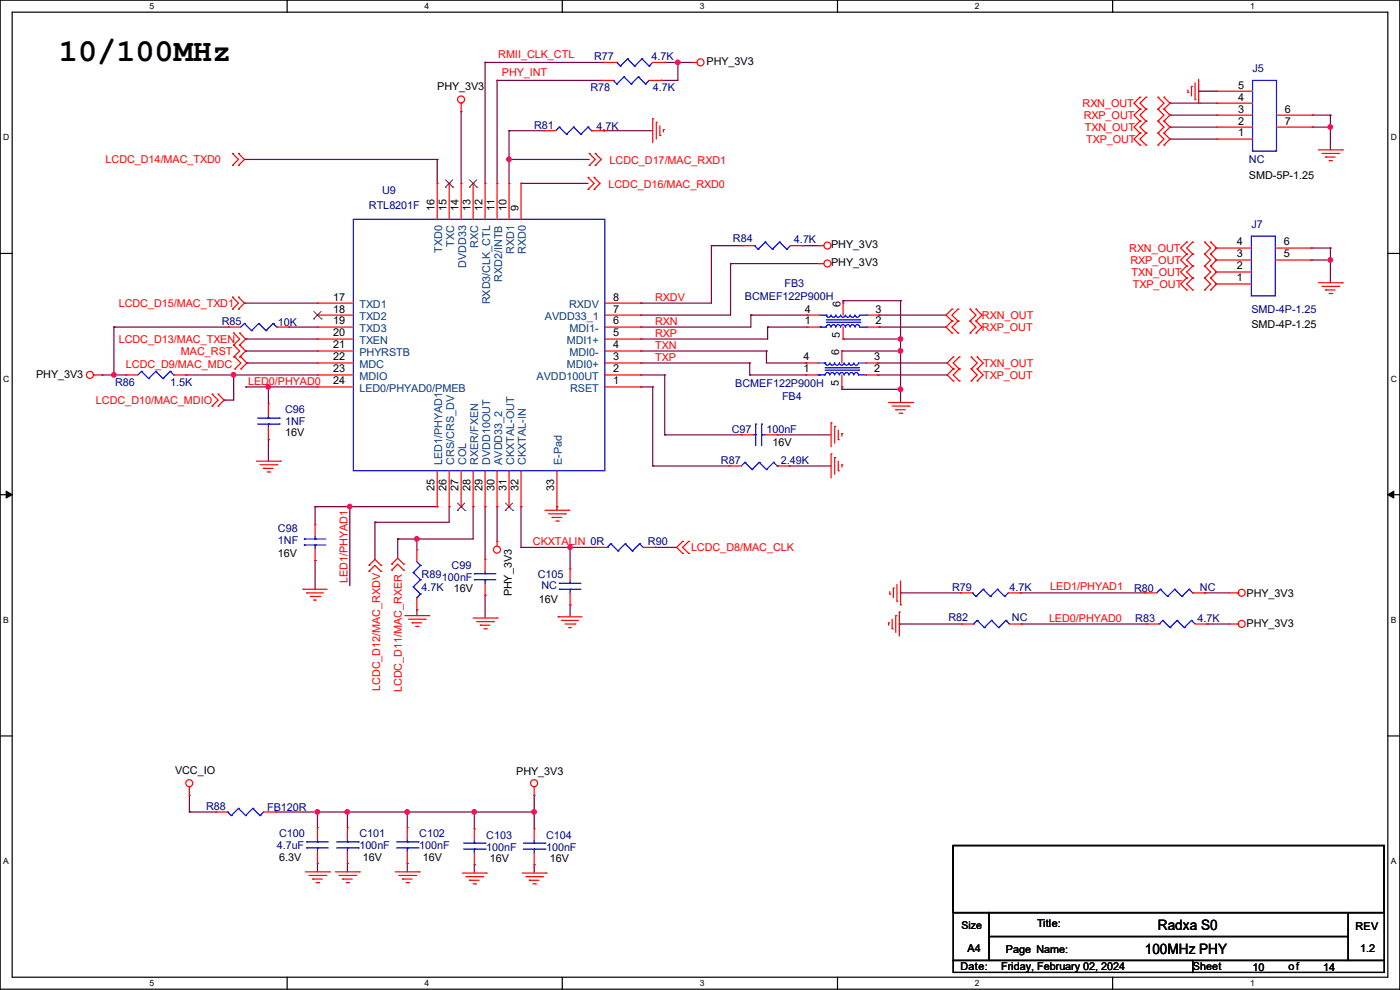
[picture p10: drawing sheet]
<svg xmlns="http://www.w3.org/2000/svg" width="297mm" height="210mm" viewBox="0 0 297 210" stroke-linecap="round" stroke-linejoin="round" font-family="sans-serif">
<path d="M0 0h297v209.8h-297zM2.6 2.6h291.8v204.7h-291.8z" fill="none" stroke="#000" stroke-width=".25"/>
<g fill="#fff">
<path d="M31.7 .3h1v2h-1z"/>
<path d="M31.7 207.6h1v1.9h-1z"/>
</g>
<path d="M60.9 0v2.6M60.9 207.3v2.5" fill="none" stroke="#000" stroke-width=".25"/>
<g fill="#fff">
<path d="M90.1 .3h1v2h-1z"/>
<path d="M90.1 207.6h1v1.9h-1z"/>
</g>
<path d="M119.3 0v2.6M119.3 207.3v2.5" fill="none" stroke="#000" stroke-width=".25"/>
<g fill="#fff">
<path d="M148.5 .3h.9v2h-.9z"/>
<path d="M148.5 207.6h.9v1.9h-.9z"/>
</g>
<path d="M177.7 0v2.6M177.7 207.3v2.5" fill="none" stroke="#000" stroke-width=".25"/>
<g fill="#fff">
<path d="M206.8 .3h1v2h-1z"/>
<path d="M206.8 207.6h1v1.9h-1z"/>
</g>
<path d="M236.1 0v2.6M236.1 207.3v2.5" fill="none" stroke="#000" stroke-width=".25"/>
<g fill="#fff">
<path d="M265.2 .3h1v2h-1z"/>
<path d="M265.2 207.6h1v1.9h-1z"/>
<path d="M.7 28.2h1.2v1.9h-1.2z"/>
<path d="M295.1 28.2h1.2v1.9h-1.2z"/>
<path d="M.7 79.3h1.2v2h-1.2z"/>
<path d="M295.1 79.3h1.2v2h-1.2z"/>
</g>
<path d="M0 53.8h2.6M294.4 53.8h2.6" fill="none" stroke="#000" stroke-width=".25"/>
<g fill="#fff">
<path d="M.7 130.5h1.2v2h-1.2z"/>
<path d="M295.1 130.5h1.1v2h-1.1z"/>
</g>
<path d="M0 104.9h2.6M294.4 104.9h2.6" fill="none" stroke="#000" stroke-width=".25"/>
<path d="M1.3 104.2l1.3 .7-1.3 .8zM294.4 104.9l1.3-.7v1.5z" fill="#000" stroke="#000" stroke-width=".21"/>
<g fill="#fff">
<path d="M.7 181.7h1.2v2h-1.2z"/>
<path d="M295.1 181.7h1.1v2h-1.1z"/>
</g>
<path d="M0 156.1h2.6M294.4 156.1h2.6M202.2 179.4h91.5v14.2h-91.5zM202.2 193.6h7.6v10.2h-7.6zM209.8 193.6h76.2v5.1h-76.2zM209.8 198.7h76.2v5.1h-76.2zM286 193.6h7.7v10.2h-7.7zM202.2 203.8h50.8v2.5h-50.8zM253 203.8h40.7v2.5h-40.7z" fill="none" stroke="#000" stroke-width=".25"/>
<g fill="none" stroke="#800040" stroke-width=".25">
<path d="M102.9 13.3h.1M102.9 13.3v25.6M102.9 13.3h25.4M105.5 17.1h.1M105.5 17.1h22.1M105.5 17.1v21.8M140.3 17.1h.1M141 13.3h.1M141 13.3h5.9M143.8 13.3h.1M143.8 13.3v3.8h-3.5M254.3 19.3h.1"/>
<path d="M254.3 19.3h3.8M51.9 33.8h.1M51.9 33.8h40.9M92.8 33.8h.1M92.8 33.8v5.1M97.8 23.7h.1M97.8 23.7v15.2M108 33.8h.1M108 27.7h.1M108 33.8h17M108 27.7v11.2M108 27.7h7.4"/>
<path d="M110.5 38.9h.1M110.5 38.9h14.3M128.1 27.7h.1M128.1 27.7h10.4M248.2 29.5h.1M248.2 27h.1M248.2 24.4h.1M248.2 21.9h.1M248.2 27h9.9M248.2 24.4h9.9M248.2 29.5h9.9M248.2 21.9h9.9"/>
<path d="M278.4 27h.1M278.4 24.4h.1M278.4 27h3.8M278.4 24.4h3.8M282.2 27h.1M282.2 24.4h.1M282.2 24.4v7.4M150.9 52.1h.1M150.9 52.1v12.2h-15M150.9 52.1h6.6M155 55.9h.1M155 55.9v10.9h-19.1"/>
<path d="M155 55.9h18.8M170.2 52.1h.1M170.2 52.1h3.6M257.9 57.7h.1M257.9 55.2h.1M257.9 52.6h.1M257.9 55.2h.2M257.9 52.6h.2M257.9 57.7h.2M278.2 55.2h.1M278.2 52.6h.1M278.2 55.2h4"/>
<path d="M278.2 52.6h4M282.2 55.2h.1M282.2 52.6h.1M282.2 52.6v7.4M21.6 79.5h.1M21.6 79.5h5.1M24.2 79.5h.1M24.2 69.4h.1M24.2 69.4h24.4M24.2 69.4v10.1M39.4 79.5h.1M39.4 79.5h28"/>
<path d="M49.6 79.5h.1M49.6 79.5v5.4h-2.1M51.9 64.3h.1M51.9 64.3h15.5M52.1 71.9h.1M52.1 74.5h.1M52.1 71.9h15.3M52.1 74.5h15.3M52.4 77h.1M52.4 77h15M61.3 69.4h.1M61.3 69.4h6.1"/>
<path d="M135.9 71.9h.1M135.9 69.4h.1M135.9 77h.1M135.9 74.5h.1M135.9 79.5h.1M135.9 66.8h.1M135.9 64.3h.1M135.9 79.5h5.1M135.9 77h23.1M135.9 74.5h26.7M141 79.5h.1M141 79.5v12.7"/>
<path d="M159 79.5h.1M159 77h.1M159 79.5h12M159 77v2.5M159.3 66.8h.1M159.3 66.8v2.6h-23.4M159.3 66.8h11.9M162.6 74.5h.1M162.6 74.5v2.5h8.4M162.9 69.4h.1M162.9 69.4v2.5h-27M162.9 69.4h8.3"/>
<path d="M171 77h.1M178.6 74.5h.1M178.6 74.5h12.5M178.9 63.8h.1M178.9 71.9h.1M178.9 71.9h12.2M178.9 63.8v.5M178.9 63.8h12.2M186.2 79.5h.1M186.2 77h.1M186.2 79.5h14.8M186.2 77h14.8"/>
<path d="M186.5 69.4h.1M186.5 66.8h.1M186.5 69.4h14.2M186.5 66.8h14.2M191.1 63.8h.1M191.1 71.9h.1M191.1 74.5h.1M191.1 63.8v21.6M257.9 60.2h.1M257.9 60.2h.2M47.5 84.9h.1M52.1 82.1h.1"/>
<path d="M52.1 82.1h15.3M56.9 82.1h.1M56.9 93.3h.1M56.9 82.1v3.5M56.9 93.3v4.5M135.9 82.1h.1M135.9 82.1h2.6M138.5 82.1h.1M138.5 98.8h.1M138.5 98.8h16.2M138.5 82.1v16.7M141 92.2h.1"/>
<path d="M141 92.2h16.3M164.9 92.2h.1M164.9 92.2h11.4M167.4 98.8h.1M167.4 98.8h8.9M178.6 82.6h.1M178.6 82.1h.1M178.6 82.6h12.5M178.6 82.1v.5M191.1 82.6h.1M66.8 118.9h.1M66.8 107.5h.1"/>
<path d="M66.8 107.5h26M66.8 107.5v3.8M66.8 118.9v6.1M74.2 107.5h.1M74.2 107.5v16.7M79.5 110.8h.1M79.5 110.8v7.9M84.4 114.3h.1M84.4 114.3v4.1M88.4 114.3h.1M88.4 114.3v2.3M92.8 107.5h.1"/>
<path d="M95.3 107.5h.1M95.3 107.5v3.3h-15.8M100.4 107.5h.1M100.4 107.5v6.8h-16M102.9 107.5h.1M102.9 107.5v11.2M105.5 107.5h.1M105.5 107.5v7.4M110.5 107.5h.1M110.5 116.1h.1M110.5 116.1h15.8M110.5 107.5v8.6"/>
<path d="M118.2 107.5h.1M118.2 107.5v.7M120.9 116.1h.1M120.9 116.1v4.6M139 116.1h.1M139 116.1h4.6M88.4 129.3h.1M88.4 129.3v1.3M102.9 126.3h.1M102.9 126.3v4.8M120.9 128.3h.1M120.9 128.3v2.6"/>
<path d="M190.8 132.4h.1M190.8 132.4h13.2M191.1 125.8h.1M191.1 125.8h12.7M216.5 125.8h.1M216.5 125.8h26.4M216.7 132.4h.1M216.7 132.4h26.7M255.6 125.8h.1M255.6 125.8h5.3M256.1 132.4h.1M256.1 132.4h4.8"/>
<path d="M40.2 168.7h.1M40.2 172.3h.1M40.2 172.3h5.6M40.2 168.7v3.6M58.5 172.3h.1M58.5 172.3h54.8M67.4 172.3h.1M67.4 172.3v3.3M73.7 172.3h.1M73.7 172.3v3.3M86.4 172.3h.1M86.4 172.3v3.3"/>
<path d="M100.6 172.3h.1M100.6 172.3v3.5M113.3 168.7h.1M113.3 172.3h.1M113.3 168.7v7.1M67.4 183.2h.1M67.4 183.2v1.8M73.7 183.2h.1M73.7 183.2v1.8M86.4 183.2h.1M86.4 183.2v1.8M100.6 183.4h.1"/>
<path d="M100.6 183.4v1.8M113.3 183.4h.1M113.3 183.4v1.8"/>
</g>
<g fill="#f0f" stroke="#f0f" stroke-width=".25">
<circle cx="113.3" cy="172.2" r=".49"/>
<circle cx="108" cy="33.8" r=".49"/>
<circle cx="49.6" cy="79.5" r=".49"/>
<circle cx="74.2" cy="107.5" r=".49"/>
<circle cx="24.2" cy="79.5" r=".49"/>
<circle cx="86.4" cy="172.2" r=".49"/>
<circle cx="73.7" cy="172.2" r=".49"/>
<circle cx="120.9" cy="116.1" r=".49"/>
<circle cx="143.8" cy="13.2" r=".49"/>
<circle cx="88.4" cy="114.3" r=".49"/>
<circle cx="56.9" cy="82.1" r=".49"/>
<circle cx="100.6" cy="172.2" r=".49"/>
<circle cx="282.2" cy="26.9" r=".49"/>
<circle cx="191" cy="71.9" r=".49"/>
<circle cx="191" cy="82.6" r=".49"/>
<circle cx="191" cy="74.4" r=".49"/>
<circle cx="67.3" cy="172.2" r=".49"/>
<circle cx="282.2" cy="55.1" r=".49"/>
</g>
<g fill="none" stroke="#f00" stroke-width=".25">
<path d="M127.6 17.1h.1M127.6 17.1h2.5M128.3 13.3h.1M128.3 13.3h2.6M137.7 17.1h2.6M138.5 13.3h2.5M140.3 17.1h.1M141 13.3h.1M146.9 13.3h.1M146.9 13.3h1M252 19.6h.1M252 19.1v.5"/>
<path d="M252.8 18.3h.1M252.8 18.3v2.1M253.5 17.6v3.5M254.3 16.8v5.1M258.1 19.3h.1M258.1 19.3h7.6M49.3 35.1h.1M49.3 32.6h.1M49.3 32.6l1.3 1.2-1.3 1.3M50.6 32.6h.1M50.6 35.1h.1M50.6 32.6l1.3 1.2-1.3 1.3"/>
<path d="M92.8 38.9h.1M92.8 38.9v7.6M95.3 38.9h.1M95.3 38.9v7.6M97.8 21.9h.1M97.8 38.9h.1M97.8 21.9v1.8M97.8 38.9v7.6M100.4 38.9h.1M100.4 38.9v7.6M102.9 38.9h.1M102.9 38.9v7.6"/>
<path d="M105.5 38.9h.1M105.5 38.9v7.6M108 38.9h.1M108 38.9v7.6M110.5 38.9h.1M110.5 38.9v7.6M115.4 27.7h.1M115.4 27.7h2.5M124.8 37.6h.1M124.8 37.6l1.2 1.3-1.2 1.3M125 32.6h.1M125 35.1h.1"/>
<path d="M125 32.6l1.3 1.2-1.3 1.3M125.5 27.7h2.6M126 37.6h.1M126 37.6l1.3 1.3-1.3 1.3M126.3 32.6h.1M126.3 35.1h.1M126.3 32.6l1.3 1.2-1.3 1.3M128.1 27.7h.1M138.5 25.2h.1M138.5 25.2v5.1M139.2 26h.1M139.2 26v3.5"/>
<path d="M140 28.7h.1M140 26.7v2M140.8 27.5h.1M140.8 27.5v.5M241.9 20.6h.1M241.9 23.2h.1M241.9 25.7h.1M241.9 28.2h.1M241.9 30.8h.1M241.9 28.2l-1.3 1.3 1.3 1.3M241.9 20.6l-1.3 1.3 1.3 1.3M241.9 23.2l-1.3 1.2 1.3 1.3"/>
<path d="M241.9 25.7l-1.3 1.3 1.3 1.2M243.1 20.6h.1M243.1 23.2h.1M243.1 25.7h.1M243.1 28.2h.1M243.1 30.8h.1M243.1 25.7l-1.2 1.3 1.2 1.2M243.1 28.2l-1.2 1.3 1.2 1.3M243.1 20.6l-1.2 1.3 1.2 1.3M243.1 23.2l-1.2 1.2 1.2 1.3M245.7 20.6h.1M245.7 23.2h.1"/>
<path d="M245.7 25.7h.1M245.7 28.2h.1M245.7 30.8h.1M245.7 20.6l1.2 1.3-1.2 1.3M245.7 25.7l1.2 1.3-1.2 1.2M245.7 23.2l1.2 1.2-1.2 1.3M245.7 28.2l1.2 1.3-1.2 1.3M246.9 23.2h.1M246.9 20.6h.1M246.9 25.7h.1M246.9 28.2h.1M246.9 30.8h.1"/>
<path d="M246.9 25.7l1.3 1.3-1.3 1.2M246.9 20.6l1.3 1.3-1.3 1.3M246.9 28.2l1.3 1.3-1.3 1.3M246.9 23.2l1.3 1.2-1.3 1.3M253.5 21.1h.1M254.3 21.9h.1M258.1 29.5h.1M258.1 27h.1M258.1 24.4h.1M258.1 21.9h.1M258.1 29.5h7.6M258.1 27h7.6"/>
<path d="M258.1 24.4h7.6M258.1 21.9h7.6M270.8 27h7.6M270.8 24.4h7.6M278.4 24.4h.1M278.4 27h.1M279.7 31.8h5.1M280.5 32.6h3.5M281.2 33.3h.1M281.2 33.3h2.1M282 34.1h.5M282.5 34.1h.1"/>
<path d="M284 32.6h.1M284.8 31.8h.1M124.8 40.2h.1M126 40.2h.1M157.5 52.1h.1M157.5 52.1h2.6M167.7 52.1h2.5M170.2 52.1h.1M173.8 55.9h.1M173.8 52.1h.1M173.8 55.9h1M173.8 52.1h1"/>
<path d="M251.8 51.4h.1M251.8 53.9h.1M251.8 56.4h.1M251.8 59h.1M251.8 59l-1.3 1.2 1.3 1.3M251.8 51.4l-1.3 1.2 1.3 1.3M251.8 53.9l-1.3 1.3 1.3 1.2M251.8 56.4l-1.3 1.3 1.3 1.3M253 51.4h.1M253 53.9h.1M253 56.4h.1M253 59h.1"/>
<path d="M253 56.4l-1.2 1.3 1.2 1.3M253 51.4l-1.2 1.2 1.2 1.3M253 59l-1.2 1.2 1.2 1.3M253 53.9l-1.2 1.3 1.2 1.2M255.6 51.4h.1M255.6 53.9h.1M255.6 56.4h.1M255.6 59h.1M255.6 51.4l1.2 1.2-1.2 1.3M255.6 56.4l1.2 1.3-1.2 1.3M255.6 53.9l1.2 1.3-1.2 1.2M255.6 59l1.2 1.2-1.2 1.3"/>
<path d="M256.8 53.9h.1M256.8 51.4h.1M256.8 56.4h.1M256.8 59h.1M256.8 51.4l1.3 1.2-1.3 1.3M256.8 59l1.3 1.2-1.3 1.3M256.8 53.9l1.3 1.3-1.3 1.2M256.8 56.4l1.3 1.3-1.3 1.3M257.9 57.7h.1M257.9 55.2h.1M257.9 52.6h.1M257.9 57.7h7.6"/>
<path d="M257.9 55.2h7.6M257.9 52.6h7.6M270.6 55.2h7.6M270.6 52.6h7.6M278.2 52.6h.1M278.2 55.2h.1M279.7 60h5.1M284.8 60h.1M19.9 79.5h.1M19.9 79.5h1.7M26.7 79.5h.1M26.7 79.5h2.6"/>
<path d="M36.9 79.5h2.5M39.4 79.5h.1M48.6 69.4h.1M48.6 69.4h2.5M49.3 65.6h.1M49.3 63h.1M49.3 63l1.3 1.3-1.3 1.3M49.6 75.7h.1M49.6 73.2h.1M49.6 70.7h.1M49.6 73.2l1.2 1.3-1.2 1.2M49.6 70.7l1.2 1.2-1.2 1.3"/>
<path d="M49.8 78.3h.1M49.8 75.7h.1M49.8 75.7l1.3 1.3-1.3 1.3M50.6 63h.1M50.6 65.6h.1M50.6 63l1.3 1.3-1.3 1.3M50.8 73.2h.1M50.8 75.7h.1M50.8 70.7h.1M50.8 73.2l1.3 1.3-1.3 1.2M50.8 70.7l1.3 1.2-1.3 1.3M51.1 75.7h.1"/>
<path d="M51.1 78.3h.1M51.1 75.7l1.3 1.3-1.3 1.3M58.7 69.4h2.6M61.3 69.4h.1M67.4 64.3h.1M67.4 66.8h.1M67.4 69.4h.1M67.4 71.9h.1M67.4 74.5h.1M67.4 77h.1M67.4 79.5h.1M67.4 79.5h7.6"/>
<path d="M67.4 66.8h7.6M67.4 69.4h7.6M67.4 77h7.6M67.4 74.5h7.6M67.4 71.9h7.6M67.4 64.3h7.6M128.3 79.5h7.6M128.3 66.8h7.6M128.3 69.4h7.6M128.3 77h7.6M128.3 74.5h7.6M128.3 71.9h7.6"/>
<path d="M128.3 64.3h7.6M135.9 79.5h.1M135.9 77h.1M135.9 74.5h.1M135.9 71.9h.1M135.9 69.4h.1M135.9 66.8h.1M135.9 64.3h.1M171 77h.1M171 79.5h.1M171 79.5h2.5M171 77h2.5"/>
<path d="M171.2 66.8h.1M171.2 69.4h.1M171.2 66.8h2.6M171.2 69.4h2.6M178.6 74.5h.1M178.6 74.5v2.5M178.6 79.5v2.6M178.9 71.9h.1M178.9 64.3h.1M178.9 64.3v2.5M178.9 69.4v2.5M183.7 79.5h2.5"/>
<path d="M183.7 77h2.5M183.9 66.8h2.6M183.9 69.4h2.6M186.2 77h.1M186.2 79.5h.1M186.5 66.8h.1M186.5 69.4h.1M202 68.1h.1M202 65.6h.1M202 70.7h.1M202 65.6l-1.3 1.2 1.3 1.3M202 68.1l-1.3 1.3 1.3 1.3"/>
<path d="M202.2 78.3h.1M202.2 75.7h.1M202.2 75.7l-1.2 1.3 1.2 1.3M202.2 78.3l-1.2 1.2 1.2 1.3M203.2 65.6h.1M203.2 68.1h.1M203.2 70.7h.1M203.2 65.6l-1.2 1.2 1.2 1.3M203.2 68.1l-1.2 1.3 1.2 1.3M203.5 75.7h.1M203.5 78.3h.1M203.5 75.7l-1.3 1.3 1.3 1.3"/>
<path d="M203.5 78.3l-1.3 1.2 1.3 1.3M205.8 65.6h.1M205.8 68.1h.1M205.8 70.7h.1M205.8 65.6l1.3 1.2-1.3 1.3M205.8 68.1l1.3 1.3-1.3 1.3M206 75.7h.1M206 78.3h.1M206 75.7l1.3 1.3-1.3 1.3M206 78.3l1.3 1.2-1.3 1.3M207.1 65.6h.1M207.1 68.1h.1"/>
<path d="M207.1 70.7h.1M207.1 65.6l1.2 1.2-1.2 1.3M207.1 68.1l1.2 1.3-1.2 1.3M207.3 75.7h.1M207.3 78.3h.1M207.3 75.7l1.3 1.3-1.3 1.3M207.3 78.3l1.3 1.2-1.3 1.3M251.8 61.5h.1M253 61.5h.1M255.6 61.5h.1M256.8 61.5h.1M257.9 60.2h.1"/>
<path d="M257.9 60.2h7.6M280.5 60.7h3.5M281.2 61.5h.1M281.2 61.5h2.1M282 62.3h.5M282.5 62.3h.1M284 60.7h.1M45 86.1h.1M45 83.6h.1M45 83.6l1.3 1.3-1.3 1.2M46.3 83.6h.1M46.3 86.1h.1"/>
<path d="M46.3 83.6l1.2 1.3-1.2 1.2M54.4 97.8h5.1M55.2 98.6h3.5M55.9 99.4h.1M55.9 99.4h2.1M56.9 85.6h.1M56.9 93.3h.1M56.9 85.6v2.6M56.9 90.7v2.6M58.7 98.6h.1M59.5 97.8h.1M67.4 82.1h.1"/>
<path d="M67.4 82.1h7.6M92.8 99.9v7.6M95.3 99.9v7.6M97.8 99.9v7.6M100.4 99.9v7.6M102.9 99.9v7.6M105.5 99.9v7.6M108 99.9v7.6M110.5 99.9v7.6M118.2 99.9v7.6M128.3 82.1h7.6M135.9 82.1h.1"/>
<path d="M154.7 98.8h.1M154.7 98.8h2.6M157.3 92.2h.1M157.3 92.2h2.5M162.3 92.2h2.6M164.9 92.2h.1M164.9 98.8h2.5M167.4 98.8h.1M176.3 96.3h.1M176.3 89.7h.1M176.3 89.7v5.1M176.3 96.3v5.1"/>
<path d="M177.1 97.1h.1M177.1 90.5h.1M177.1 90.5v3.5M177.1 97.1v3.5M177.8 99.9h.1M177.8 93.3h.1M177.8 91.2v2.1M177.8 97.8v2.1M178.6 98.6h.1M178.6 92h.1M178.6 82.1h.1M178.6 92v.5"/>
<path d="M178.6 98.6v.5M188.5 85.4h5.1M189.3 86.1h3.5M190 86.9h.1M190 86.9h2.1M190.8 87.7h.5M191.3 87.7h.1M192.8 86.1h.1M193.6 85.4h.1M202.2 80.8h.1M203.5 80.8h.1M206 80.8h.1"/>
<path d="M207.3 80.8h.1M56.7 100.1h.5M57.2 100.1h.1M66.8 111.3h.1M66.8 118.9h.1M66.8 111.3v2.5M66.8 116.4v2.5M78.3 119.9h.1M78.3 119.9l1.2-1.2 1.3 1.2M80.8 119.9h.1M83.1 119.7h.1M83.1 119.7l1.3-1.3 1.2 1.3"/>
<path d="M85.6 119.7h.1M88.4 116.6h.1M88.4 116.6v2.6M92.8 107.5h.1M95.3 107.5h.1M97.8 107.5h.1M100.4 107.5h.1M102.9 107.5h.1M102.9 118.7h.1M102.9 118.7v2.5M105.5 114.9h.1M105.5 107.5h.1"/>
<path d="M105.5 114.9v1M108 107.5h.1M110.5 107.5h.1M115.6 108.2h5.1M116.4 109h3.5M117.1 109.8h.1M117.1 109.8h2.1M117.9 110.5h.5M118.2 107.5h.1M118.4 110.5h.1M119.9 109h.1M120.7 108.2h.1"/>
<path d="M126.3 116.1h.1M126.3 116.1h2.5M136.4 116.1h2.6M139 116.1h.1M144.8 114.9h.1M144.8 117.4h.1M144.8 114.9l-1.2 1.2 1.2 1.3M146.1 117.4h.1M146.1 114.9h.1M146.1 114.9l-1.3 1.2 1.3 1.3M64.3 125h.1M64.3 125h5.1"/>
<path d="M65.1 125.8h.1M65.1 125.8h3.5M65.8 126.5h2.1M66.6 127.3h.1M66.6 127.3h.5M67.9 126.5h.1M78.3 121.2h.1M78.3 121.2l1.2-1.3 1.3 1.3M80.8 121.2h.1M83.1 120.9h.1M83.1 120.9l1.3-1.2 1.2 1.2M85.6 120.9h.1"/>
<path d="M85.9 130.6h5.1M86.7 131.4h3.5M87.4 132.1h.1M87.4 132.1h2.1M88.2 132.9h.5M88.4 129.3h.1M88.4 126.8v2.5M88.7 132.9h.1M90.2 131.4h.1M91 130.6h.1M100.4 131.1h5.1M101.1 131.9h3.6"/>
<path d="M101.9 132.6h.1M101.9 132.6h2M102.7 133.4h.5M102.9 126.3h.1M102.9 123.7v2.6M103.2 133.4h.1M104.7 131.9h.1M105.5 131.1h.1M118.4 130.9h.1M118.4 130.9h5.1M119.2 131.6h.1M119.2 131.6h3.5"/>
<path d="M119.9 132.4h2.1M120.7 133.1h.1M120.7 133.1h.5M120.9 120.7h.1M120.9 128.3h.1M120.9 120.7v2.5M120.9 125.8v2.5M122 132.4h.1M188.5 132.1h.1M188.5 132.1v.5M188.8 126h.1M188.8 125.5v.5"/>
<path d="M189.3 133.4h.1M189.3 131.4v2M189.5 124.8h.1M189.5 124.8v2M190 130.6h.1M190 130.6v3.6M190.3 127.6h.1M190.3 124v3.6M190.8 129.8h.1M190.8 129.8v5.1M191.1 128.3h.1M191.1 123.2v5.1"/>
<path d="M203.8 125.8h.1M203.8 125.8h2.5M204 132.4h.1M204 132.4h2.5M213.9 125.8h2.6M214.2 132.4h2.5M216.5 125.8h.1M216.7 132.4h.1M242.9 125.8h.1M242.9 125.8h2.5M243.4 132.4h.1M243.4 132.4h2.5"/>
<path d="M253 125.8h2.6M253.5 132.4h2.6M255.6 125.8h.1M256.1 132.4h.1M260.9 125.8h1.8M260.9 132.4h1.8M262.7 125.8h.1M262.7 132.4h.1M40.2 166.9h.1M40.2 166.9v1.8M45.8 172.3h.1M45.8 172.3h2.5"/>
<path d="M55.9 172.3h2.6M58.5 172.3h.1M67.4 175.6h.1M67.4 175.6v2.5M73.7 175.6h.1M73.7 175.6v2.5M86.4 175.6h.1M86.4 175.6v2.5M100.6 175.8h.1M100.6 175.8v2.6M113.3 166.9h.1M113.3 175.8h.1"/>
<path d="M113.3 166.9v1.8M113.3 175.8v2.6M64.8 185h5.1M65.6 185.7h3.5M66.3 186.5h.1M66.3 186.5h2.1M67.1 187.2h.5M67.4 183.2h.1M67.4 180.6v2.6M67.6 187.2h.1M69.1 185.7h.1M69.9 185h.1"/>
<path d="M71.2 185h5M71.9 185.7h3.6M72.7 186.5h.1M72.7 186.5h2M73.4 187.2h.6M73.7 183.2h.1M73.7 180.6v2.6M74 187.2h.1M75.5 185.7h.1M76.2 185h.1M83.9 185h5M84.6 185.7h3.6"/>
<path d="M85.4 186.5h.1M85.4 186.5h2M86.1 187.2h.6M86.4 183.2h.1M86.4 180.6v2.6M86.7 187.2h.1M88.2 185.7h.1M88.9 185h.1M98.1 185.2h5.1M98.8 186h3.6M99.6 186.7h.1M99.6 186.7h2"/>
<path d="M100.4 187.5h.5M100.6 183.4h.1M100.6 180.9v2.5M100.9 187.5h.1M102.4 186h.1M103.2 185.2h.1M110.8 185.2h5.1M111.5 186h3.6M112.3 186.7h.1M112.3 186.7h2M113.1 187.5h.5M113.3 183.4h.1"/>
<path d="M113.3 180.9v2.5M113.6 187.5h.1M115.1 186h.1M115.9 185.2h.1"/>
<circle cx="148.6" cy="13.2" r=".74"/>
<circle cx="97.8" cy="21.1" r=".74"/>
<circle cx="175.5" cy="55.9" r=".74"/>
<circle cx="175.5" cy="52.1" r=".74"/>
<circle cx="19.1" cy="79.5" r=".74"/>
<circle cx="105.4" cy="116.6" r=".74"/>
<circle cx="263.4" cy="125.8" r=".74"/>
<circle cx="263.4" cy="132.4" r=".74"/>
<circle cx="40.2" cy="166.1" r=".74"/>
<circle cx="113.3" cy="166.1" r=".74"/>
</g>
<g fill="none" stroke="#00f" stroke-width=".25">
<path d="M130.1 17.1h.1M130.1 17.1l.8 .7M130.9 13.3h.1M130.9 17.8h.1M130.9 13.3l.7 .7M131.6 14h.1M132.4 16.3h.1M132.4 16.3l-1.5 1.5M132.4 16.3l1.5 1.5M133.1 12.5h.1M133.1 12.5l1.6 1.5M133.1 12.5l-1.5 1.5"/>
<path d="M133.9 17.8h.1M134.7 14h.1M135.4 16.3h.1M135.4 16.3l-1.5 1.5M135.4 16.3l1.5 1.5M136.2 12.5h.1M136.2 12.5l1.5 1.5M136.2 12.5l-1.5 1.5M136.9 17.8h.1M137.7 14h.1M137.7 17.1l-.8 .7M138.5 13.3l-.8 .7"/>
<path d="M265.7 17.1h5.1v14.9h-5.1zM118.7 27h.1M118.7 27l-.8 .7M118.7 27l1.5 1.5M120.2 28.5h.1M121.7 27h.1M121.7 27l-1.5 1.5M121.7 27l1.5 1.5M123.2 28.5h.1M124.8 27h.1M124.8 27l-1.6 1.5M124.8 27l.7 .7"/>
<path d="M125.5 27.7h.1M75 46.5h53.3v53.4h-53.3zM160.1 52.1h.1M160.1 52.1l.7 .8M160.8 52.9h.1M162.3 51.4h.1M162.3 51.4l1.6 1.5M162.3 51.4l-1.5 1.5M163.9 52.9h.1M165.4 51.4h.1M165.4 51.4l1.5 1.5M165.4 51.4l-1.5 1.5"/>
<path d="M166.9 52.9h.1M167.7 52.1l-.8 .8M265.5 50.1h5.1v12.7h-5.1zM30 78.8h.1M30 78.8l-.7 .7M30 78.8l1.5 1.5M33.1 78.8h.1M33.1 78.8l-1.6 1.5M33.1 78.8l1.5 1.5M36.1 78.8h.1M36.1 78.8l-1.5 1.5M36.1 78.8l.8 .7"/>
<path d="M36.9 79.5h.1M51.9 68.6h.1M51.9 68.6l-.8 .8M51.9 68.6l1.5 1.5M53.4 70.1h.1M54.9 68.6h.1M54.9 68.6l-1.5 1.5M54.9 68.6l1.5 1.5M56.4 70.1h.1M58 68.6h.1M58 68.6l-1.6 1.5M58 68.6l.7 .8"/>
<path d="M58.7 69.4h.1M173.5 77h1.5M173.8 79.5h.1M173.8 66.8h1.5M174 69.4h.1M175 77h.1M175 78h7.2M175 78.5h7.2M175.3 66.8h.1M175.3 67.9h7.1M175.3 68.4h7.1M176 77a.49 .49 0 0 1-.5 .5 .49 .49 0 0 1-.5-.5"/>
<path d="M176 79.5a.49 .49 0 0 0-.5-.5 .49 .49 0 0 0-.5 .5h-1.5M177 77a.49 .49 0 0 1-.4 .5 .49 .49 0 0 1-.5-.5M177 79.5a.49 .49 0 0 0-.5-.5 .49 .49 0 0 0-.4 .5M177.3 69.4a.51 .51 0 0 0-.5-.5 .51 .51 0 0 0-.5 .5 .49 .49 0 0 0-.5-.5 .49 .49 0 0 0-.5 .5h-1.5M177.3 66.8a.51 .51 0 0 1-.5 .5 .51 .51 0 0 1-.5-.5 .49 .49 0 0 1-.5 .5 .49 .49 0 0 1-.5-.5M178.1 77a.49 .49 0 0 1-.5 .5 .49 .49 0 0 1-.5-.5M178.1 79.5a.49 .49 0 0 0-.5-.5 .49 .49 0 0 0-.5 .5M178.3 66.8a.49 .49 0 0 1-.5 .5 .49 .49 0 0 1-.5-.5M178.3 69.4a.49 .49 0 0 0-.5-.5 .49 .49 0 0 0-.5 .5M179.1 79.5a.49 .49 0 0 0-.5-.5 .49 .49 0 0 0-.5 .5M179.1 77a.49 .49 0 0 1-.5 .5 .49 .49 0 0 1-.5-.5M179.3 66.8a.49 .49 0 0 1-.5 .5 .49 .49 0 0 1-.4-.5"/>
<path d="M179.3 69.4a.49 .49 0 0 0-.5-.5 .49 .49 0 0 0-.4 .5M180.1 77a.49 .49 0 0 1-.5 .5 .49 .49 0 0 1-.5-.5M180.1 79.5a.49 .49 0 0 0-.5-.5 .49 .49 0 0 0-.5 .5M180.3 66.8a.49 .49 0 0 1-.4 .5 .49 .49 0 0 1-.5-.5M180.3 69.4a.49 .49 0 0 0-.4-.5 .49 .49 0 0 0-.5 .5M181.4 66.8a.49 .49 0 0 1-.5 .5 .49 .49 0 0 1-.5-.5M181.4 69.4a.49 .49 0 0 0-.5-.5 .49 .49 0 0 0-.5 .5M181.4 66.8a.49 .49 0 0 0 .5 .5 .49 .49 0 0 0 .5-.5h1.5M182.1 79.5a.51 .51 0 0 0-.5-.5 .51 .51 0 0 0-.5 .5 .49 .49 0 0 0-.5-.5 .49 .49 0 0 0-.5 .5M182.1 77a.51 .51 0 0 1-.5 .5 .51 .51 0 0 1-.5-.5 .49 .49 0 0 1-.5 .5 .49 .49 0 0 1-.5-.5M182.2 78h.1M182.2 78.5h.1"/>
<path d="M182.2 77h1.5M182.2 79.5h1.5M182.4 67.9h.1M182.4 68.4h.1M183.7 77h.1M183.7 79.5h.1M183.9 69.4h-1.5a.49 .49 0 0 0-.5-.5 .49 .49 0 0 0-.5 .5M183.9 66.8h.1M183.9 69.4h.1M31.5 80.3h.1M34.6 80.3h.1M54.7 90h4.5"/>
<path d="M54.7 88.7h4.5M56.9 88.7h.1M56.9 90h.1M56.9 88.2v.5M56.9 90v.7M59.2 90h.1M59.2 88.7h.1M158 98.1h.1M158 98.1l-.7 .7M158 98.1l1.6 1.5M159.6 99.6h.1M159.8 92.2h.5"/>
<path d="M160.3 92.2h.1M160.3 90h.1M160.3 90v4.5M161.1 98.1h.1M161.1 98.1l-1.5 1.5M161.1 98.1l1.5 1.5M161.6 90h.1M161.6 92.2h.1M161.6 92.2h.7M161.6 90v4.5M162.6 99.6h.1M164.1 98.1h.1"/>
<path d="M164.1 98.1l-1.5 1.5M164.1 98.1l.8 .7M164.9 98.8h.1M64.6 115.6h.1M64.6 114.3h.1M64.6 115.6h4.5M64.6 114.3h4.5M66.8 114.3h.1M66.8 115.6h.1M66.8 113.8v.5M66.8 115.6v.8M88.4 119.2l.8 .7"/>
<path d="M89.2 119.9h.1M89.2 119.9l-1.5 1.6M128.8 116.1h.1M129.6 115.4h.1M129.6 115.4l1.5 1.5M129.6 115.4l-.8 .7M131.1 116.9h.1M132.6 115.4h.1M132.6 115.4l1.6 1.5M132.6 115.4l-1.5 1.5M134.2 116.9h.1M135.7 115.4h.1"/>
<path d="M135.7 115.4l.7 .7M135.7 115.4l-1.5 1.5M87.7 121.5h.1M87.7 124.5h.1M87.7 121.5l1.5 1.5M87.7 124.5l1.5 1.5M88.4 126.8h.1M89.2 123h.1M89.2 126h.1M89.2 123l-1.5 1.5M89.2 126l-.8 .8M100.6 123h.1"/>
<path d="M100.6 121.7h.1M100.6 123h4.6M100.6 121.7h4.6M102.9 121.7h.1M102.9 123h.1M102.9 121.2v.5M102.9 123v.7M118.7 125h.1M118.7 123.7h.1M118.7 125h4.5M118.7 123.7h4.5M120.9 123.7h.1"/>
<path d="M120.9 125h.1M120.9 123.2v.5M120.9 125v.8M206.3 125.8h.1M206.3 125.8l.8 .7M206.5 132.4h.1M207.1 126.5h.1M207.3 131.6h.1M207.3 131.6l1.5 1.5M207.3 131.6l-.8 .8M208.6 125h.1M208.6 125l1.5 1.5"/>
<path d="M208.6 125l-1.5 1.5M208.8 133.1h.1M210.1 126.5h.1M210.4 131.6h.1M210.4 131.6l1.5 1.5M210.4 131.6l-1.6 1.5M211.6 125h.1M211.6 125l1.5 1.5M211.6 125l-1.5 1.5M211.9 133.1h.1M213.1 126.5h.1M213.4 131.6h.1"/>
<path d="M213.4 131.6l.8 .8M213.4 131.6l-1.5 1.5M213.9 125.8l-.8 .7M245.9 132.4h.1M246.2 125h.1M246.2 125l-.8 .8M246.2 125l1.5 1.5M246.7 131.6h.1M246.7 131.6l1.5 1.5M246.7 131.6l-.8 .8M247.7 126.5h.1M248.2 133.1h.1"/>
<path d="M249.2 125h.1M249.2 125l-1.5 1.5M249.2 125l1.5 1.5M249.7 131.6h.1M249.7 131.6l1.5 1.5M249.7 131.6l-1.5 1.5M250.7 126.5h.1M251.2 133.1h.1M252.3 125h.1M252.3 125l-1.6 1.5M252.3 125l.7 .8M252.8 131.6h.1"/>
<path d="M252.8 131.6l.7 .8M252.8 131.6l-1.6 1.5M253 125.8h.1M48.3 172.3h.1M48.3 172.3l.8 .7M49.1 173h.1M50.6 171.5h.1M50.6 171.5l1.5 1.5M50.6 171.5l-1.5 1.5M52.1 173h.1M53.6 171.5h.1M53.6 171.5l1.6 1.5"/>
<path d="M53.6 171.5l-1.5 1.5M55.2 173h.1M55.9 172.3l-.7 .7M65.1 179.9h.1M65.1 178.6h.1M65.1 179.9h4.5M65.1 178.6h4.5M67.4 178.6h.1M67.4 179.9h.1M67.4 178.1v.5M67.4 179.9v.7M71.4 179.9h4.6"/>
<path d="M71.4 178.6h4.6M73.7 178.6h.1M73.7 179.9h.1M73.7 178.1v.5M73.7 179.9v.7M76 179.9h.1M76 178.6h.1M84.1 179.9h4.6M84.1 178.6h4.6M86.4 178.6h.1M86.4 179.9h.1M86.4 178.1v.5"/>
<path d="M86.4 179.9v.7M88.7 179.9h.1M88.7 178.6h.1M98.3 178.9h4.6M100.6 178.9h.1M100.6 178.4v.5M102.9 178.9h.1M111 178.9h4.6M113.3 178.9h.1M113.3 178.4v.5M115.6 178.9h.1M98.3 180.1h4.6"/>
<path d="M100.6 180.1h.1M100.6 180.1v.8M102.9 180.1h.1M111 180.1h4.6M113.3 180.1h.1M113.3 180.1v.8M115.6 180.1h.1"/>
</g>
<g fill="none" stroke="#804000" stroke-width=".21">
<path d="M94.5 39.7h.1M94.5 38.1l1.6 1.6M96.1 38.1l-1.6 1.6M96.1 39.7h.1M99.6 39.7h.1M99.6 38.1l1.6 1.6M101.1 38.1l-1.5 1.6M101.2 39.7h.1M66.5 67.6h.1M66.6 66.1l1.6 1.5M68.1 66.1l-1.6 1.5M68.2 67.6h.1"/>
<path d="M97 108.3h.1M97.1 106.7l1.5 1.6M98.6 106.7l-1.6 1.6M98.6 108.3h.1M107.2 108.3h.1M107.2 106.7l1.6 1.6M108.8 106.7l-1.6 1.6M108.8 108.3h.1"/>
</g>
<text font-size="6.8" x="12.5" y="13">10/100MHz</text>
<g font-size="3">
<text x="245.7" y="197.4">Radxa S0</text>
<text x="242.9" y="202.4">100MHz PHY</text>
</g>
<g font-size="2.3" fill="#f00">
<text x="105.7" y="12.3">RMII_CLK_CTL</text>
<text x="106.5" y="16.1">PHY_INT</text>
<text x="229.7" y="22.7">RXN_OUT</text>
<text x="229.9" y="25.2">RXP_OUT</text>
<text x="230.2" y="27.8">TXN_OUT</text>
<text x="22.4" y="34.6">LCDC_D14/MAC_TXD0</text>
<text x="129.3" y="34.9">LCDC_D17/MAC_RXD1</text>
<text x="230.4" y="30.3">TXP_OUT</text>
<text x="129.1" y="40">LCDC_D16/MAC_RXD0</text>
<text x="239.6" y="53.4">RXN_OUT</text>
<text x="239.8" y="56">RXP_OUT</text>
<text x="240.1" y="58.5">TXN_OUT</text>
<text x="25.2" y="65.1">LCDC_D15/MAC_TXD1</text>
<text x="139" y="63.8">RXDV</text>
<text x="240.3" y="61">TXP_OUT</text>
<text x="139" y="71.4">RXP</text>
<text x="139" y="68.9">RXN</text>
<text x="208.3" y="67.6">RXN_OUT</text>
<text x="208.3" y="70.2">RXP_OUT</text>
<text x="25.2" y="72.7">LCDC_D13/MAC_TXEN</text>
<text x="38.4" y="75.3">MAC_RST</text>
<text x="139" y="76.5">TXP</text>
<text x="139" y="74">TXN</text>
<text x="208.6" y="77.8">TXN_OUT</text>
<text x="26.7" y="78.1">LCDC_D9/MAC_MDC</text>
<text x="52.6" y="81.6">LED0/PHYAD0</text>
<text x="208.6" y="80.3">TXP_OUT</text>
<text x="20.4" y="85.7">LCDC_D10/MAC_MDIO</text>
<text x="113.1" y="115.6">CKXTALIN 0R</text>
<text x="146.6" y="116.9">LCDC_D8/MAC_CLK</text>
<text x="73.7" y="123.7" transform="rotate(-90 73.7 123.7)">LED1/PHYAD1</text>
<text x="222.8" y="125.3">LED1/PHYAD1</text>
<text x="222.5" y="131.9">LED0/PHYAD0</text>
<text x="80.6" y="146.6" transform="rotate(-90 80.6 146.6)">LCDC_D12/MAC_RXDV</text>
<text x="85.2" y="146.9" transform="rotate(-90 85.2 146.9)">LCDC_D11/MAC_RXER</text>
</g>
<g font-size="2.3" fill="#000080">
<text x="126" y="12.8">R77</text>
<text x="138.2" y="12.8">4.7K</text>
<text x="265.7" y="15.3">J5</text>
<text x="125.3" y="19.4">R78</text>
<text x="138.5" y="19.4">4.7K</text>
<text x="113.3" y="27.3">R81</text>
<text x="126.5" y="27.5">4.7K</text>
<text x="265" y="34.6">NC</text>
<text x="81.1" y="41.2">U9</text>
<text x="78.3" y="44.3">RTL8201F</text>
<text x="155.5" y="51.4">R84</text>
<text x="168.4" y="51.6">4.7K</text>
<text x="265.5" y="48.3">J7</text>
<text x="158" y="63.6">BCMEF122P900H</text>
<text x="166.4" y="60.8">FB3</text>
<text x="47" y="68.9">R85</text>
<text x="59" y="69.2">10K</text>
<text x="265.5" y="66.4">SMD-4P-1.25</text>
<text x="24.4" y="81.9">R86</text>
<text x="36.1" y="81.9">1.5K</text>
<text x="156" y="82.1">BCMEF122P900H</text>
<text x="60.5" y="87.7">C96</text>
<text x="165.9" y="84.9">FB4</text>
<text x="60.5" y="90.3">1NF</text>
<text x="155.2" y="91.8">C97</text>
<text x="162.6" y="91.8">100nF</text>
<text x="153" y="98.4">R87</text>
<text x="165.7" y="98.4">2.49K</text>
<text x="59" y="112.9">C98</text>
<text x="59" y="115.4">1NF</text>
<text x="137.5" y="115.7">R90</text>
<text x="89.5" y="122.5">R89</text>
<text x="89.5" y="125.3">4.7K</text>
<text x="93.8" y="123.3">100nF</text>
<text x="95.8" y="120.7">C99</text>
<text x="114.1" y="122.5">C105</text>
<text x="114.9" y="125.1">NC</text>
<text x="202" y="125.3">R79</text>
<text x="214.2" y="125.3">4.7K</text>
<text x="240.6" y="125.6">R80</text>
<text x="254.6" y="125.3">NC</text>
<text x="201.2" y="131.7">R82</text>
<text x="214.7" y="131.7">NC</text>
<text x="240.8" y="131.9">R83</text>
<text x="254.1" y="131.9">4.7K</text>
<text x="43.7" y="171.8">R88</text>
<text x="56.7" y="172">FB120R</text>
<text x="59.2" y="177.6">C100</text>
<text x="76.2" y="177.6">C101</text>
<text x="88.9" y="177.6">C102</text>
<text x="103.2" y="177.9">C103</text>
<text x="115.9" y="177.9">C104</text>
<text x="58.7" y="180.2">4.7uF</text>
<text x="76.2" y="180.2">100nF</text>
<text x="88.9" y="180.2">100nF</text>
<text x="103.2" y="180.4">100nF</text>
<text x="115.9" y="180.4">100nF</text>
</g>
<g font-size="2.3">
<text x="149.9" y="13.8">PHY_3V3</text>
<text x="92.8" y="19.1">PHY_3V3</text>
<text x="262.7" y="23.9">3</text>
<text x="262.7" y="21.3">4</text>
<text x="262.7" y="18.8">5</text>
<text x="272.6" y="23.9">6</text>
<text x="262.7" y="29">1</text>
<text x="262.7" y="26.4">2</text>
<text x="272.6" y="26.4">7</text>
<text x="265" y="37.9">SMD-5P-1.25</text>
<text x="92.2" y="44.7" transform="rotate(-90 92.2 44.7)">16</text>
<text x="94.7" y="44.7" transform="rotate(-90 94.7 44.7)">15</text>
<text x="97.3" y="44.7" transform="rotate(-90 97.3 44.7)">14</text>
<text x="99.8" y="44.7" transform="rotate(-90 99.8 44.7)">13</text>
<text x="102.4" y="44.7" transform="rotate(-90 102.4 44.7)">12</text>
<text x="104.9" y="44.7" transform="rotate(-90 104.9 44.7)">11</text>
<text x="107.4" y="44.7" transform="rotate(-90 107.4 44.7)">10</text>
<text x="110" y="44.7" transform="rotate(-90 110 44.7)">9</text>
<text x="176.3" y="52.7">PHY_3V3</text>
<text x="262.4" y="52.1">4</text>
<text x="272.3" y="52.1">6</text>
<text x="176.3" y="56.5">PHY_3V3</text>
<text x="262.4" y="59.7">1</text>
<text x="262.4" y="57.1">2</text>
<text x="262.4" y="54.6">3</text>
<text x="272.3" y="54.6">5</text>
<text x="70.7" y="63.8">17</text>
<text x="130.1" y="63.8">8</text>
<text x="178.3" y="65.1" transform="rotate(-90 178.3 65.1)">6</text>
<text x="70.7" y="66.3">18</text>
<text x="70.7" y="68.8">19</text>
<text x="70.7" y="71.4">20</text>
<text x="130.1" y="71.4">5</text>
<text x="130.1" y="68.8">6</text>
<text x="130.1" y="66.3">7</text>
<text x="170.7" y="66.3">4</text>
<text x="170.7" y="68.8">1</text>
<text x="178.2" y="71.7" transform="rotate(-90 178.2 71.7)">5</text>
<text x="185.7" y="66.3">3</text>
<text x="185.7" y="68.8">2</text>
<text x="265.5" y="69.7">SMD-4P-1.25</text>
<text x="70.7" y="73.9">21</text>
<text x="70.7" y="76.5">22</text>
<text x="130.1" y="76.5">3</text>
<text x="130.1" y="73.9">4</text>
<text x="170.5" y="76.5">4</text>
<text x="178.1" y="75.2" transform="rotate(-90 178.1 75.2)">6</text>
<text x="185.5" y="76.5">3</text>
<text x="7.7" y="80.1">PHY_3V3</text>
<text x="70.7" y="79">23</text>
<text x="70.7" y="81.5">24</text>
<text x="130.1" y="81.5">1</text>
<text x="130.1" y="79">2</text>
<text x="170.5" y="79">1</text>
<text x="177.9" y="81.8" transform="rotate(-90 177.9 81.8)">5</text>
<text x="185.5" y="79">2</text>
<text x="60.5" y="92.5">16V</text>
<text x="163.9" y="94.6">16V</text>
<text x="92.2" y="104.2" transform="rotate(-90 92.2 104.2)">25</text>
<text x="94.7" y="104.2" transform="rotate(-90 94.7 104.2)">26</text>
<text x="97.3" y="104.2" transform="rotate(-90 97.3 104.2)">27</text>
<text x="99.8" y="104.2" transform="rotate(-90 99.8 104.2)">28</text>
<text x="102.4" y="104.2" transform="rotate(-90 102.4 104.2)">29</text>
<text x="104.9" y="104.2" transform="rotate(-90 104.9 104.2)">30</text>
<text x="107.4" y="104.2" transform="rotate(-90 107.4 104.2)">31</text>
<text x="110" y="104.2" transform="rotate(-90 110 104.2)">32</text>
<text x="117.6" y="104.2" transform="rotate(-90 117.6 104.2)">33</text>
<text x="59" y="118.2">16V</text>
<text x="96.3" y="125.6">16V</text>
<text x="108.6" y="126.5" transform="rotate(-90 108.6 126.5)">PHY_3V3</text>
<text x="114.3" y="127.8">16V</text>
<text x="264.5" y="126.6">PHY_3V3</text>
<text x="264.5" y="132.9">PHY_3V3</text>
<text x="37.1" y="164.2">VCC_IO</text>
<text x="109.5" y="164.4">PHY_3V3</text>
<text x="59.2" y="182.7">6.3V</text>
<text x="77" y="182.7">16V</text>
<text x="89.7" y="182.7">16V</text>
<text x="103.9" y="183">16V</text>
<text x="116.6" y="183">16V</text>
<text x="220" y="196.7">Title:</text>
<text x="287.6" y="197.2">REV</text>
<text x="205.3" y="202">A4</text>
<text x="213.4" y="202.3">Page Name:</text>
<text x="288.6" y="202">1.2</text>
<text x="203.8" y="205.8">Date:</text>
<text x="212.4" y="205.8">Friday, February 02, 2024</text>
<text x="253" y="205.8">Sheet</text>
<text x="265.7" y="206.1">10</text>
<text x="273.3" y="205.8">of</text>
<text x="280.7" y="206.1">14</text>
</g>
<g font-size="2.3" fill="#004080">
<text x="93.8" y="53.6" transform="rotate(-90 93.8 53.6)">TXD0</text>
<text x="96.3" y="52.4" transform="rotate(-90 96.3 52.4)">TXC</text>
<text x="101.4" y="52.6" transform="rotate(-90 101.4 52.6)">RXC</text>
<text x="109" y="53.9" transform="rotate(-90 109 53.9)">RXD1</text>
<text x="111.6" y="53.9" transform="rotate(-90 111.6 53.9)">RXD0</text>
<text x="98.9" y="56.8" transform="rotate(-90 98.9 56.8)">DVDD33</text>
<text x="106.5" y="59.7" transform="rotate(-90 106.5 59.7)">RXD2/INTB</text>
<text x="76.2" y="65.4">TXD1</text>
<text x="104" y="64.6" transform="rotate(-90 104 64.6)">RXD3/CLK_CTL</text>
<text x="120.7" y="65.4">RXDV</text>
<text x="76.2" y="67.9">TXD2</text>
<text x="76.2" y="70.4">TXD3</text>
<text x="115.6" y="67.9">AVDD33_1</text>
<text x="120.8" y="70.4">MDI1-</text>
<text x="76.2" y="73">TXEN</text>
<text x="76.2" y="75.5">PHYRSTB</text>
<text x="120.2" y="73">MDI1+</text>
<text x="120.8" y="75.5">MDI0-</text>
<text x="76.2" y="78.1">MDC</text>
<text x="76.2" y="80.6">MDIO</text>
<text x="76.2" y="83.1">LED0/PHYAD0/PMEB</text>
<text x="113.8" y="80.6">AVDD100UT</text>
<text x="120.2" y="78.1">MDI0+</text>
<text x="120.9" y="83.1">RSET</text>
<text x="93.8" y="98.6" transform="rotate(-90 93.8 98.6)">LED1/PHYAD1</text>
<text x="96.3" y="98.6" transform="rotate(-90 96.3 98.6)">CRS/CRS_DV</text>
<text x="98.9" y="98.6" transform="rotate(-90 98.9 98.6)">COL</text>
<text x="101.4" y="98.6" transform="rotate(-90 101.4 98.6)">RXER/FXEN</text>
<text x="104" y="98.6" transform="rotate(-90 104 98.6)">DVDD10OUT</text>
<text x="106.5" y="98.6" transform="rotate(-90 106.5 98.6)">AVDD33_2</text>
<text x="109" y="98.6" transform="rotate(-90 109 98.6)">CKXTAL-OUT</text>
<text x="111.6" y="98.6" transform="rotate(-90 111.6 98.6)">CKXTAL-IN</text>
<text x="119.2" y="98.6" transform="rotate(-90 119.2 98.6)">E-Pad</text>
</g>
<text font-size="2.2" x="204" y="197.1">Size</text>
<g font-size="1.8">
<text x="31.7" y="1.9">5</text>
<text x="90.1" y="1.9">4</text>
<text x="148.5" y="1.9">3</text>
<text x="206.8" y="1.9">2</text>
<text x="265.2" y="1.9">1</text>
<text x=".7" y="29.8">D</text>
<text x="295.1" y="29.8">D</text>
<text x=".7" y="80.9">C</text>
<text x="295.1" y="80.9">C</text>
<text x=".7" y="132.1">B</text>
<text x="295.1" y="132.1">B</text>
<text x=".7" y="183.3">A</text>
<text x="295.1" y="183.3">A</text>
<text x="31.7" y="209.2">5</text>
<text x="90.1" y="209.2">4</text>
<text x="148.5" y="209.2">3</text>
<text x="206.8" y="209.2">2</text>
<text x="265.2" y="209.2">1</text>
</g>
</svg>
